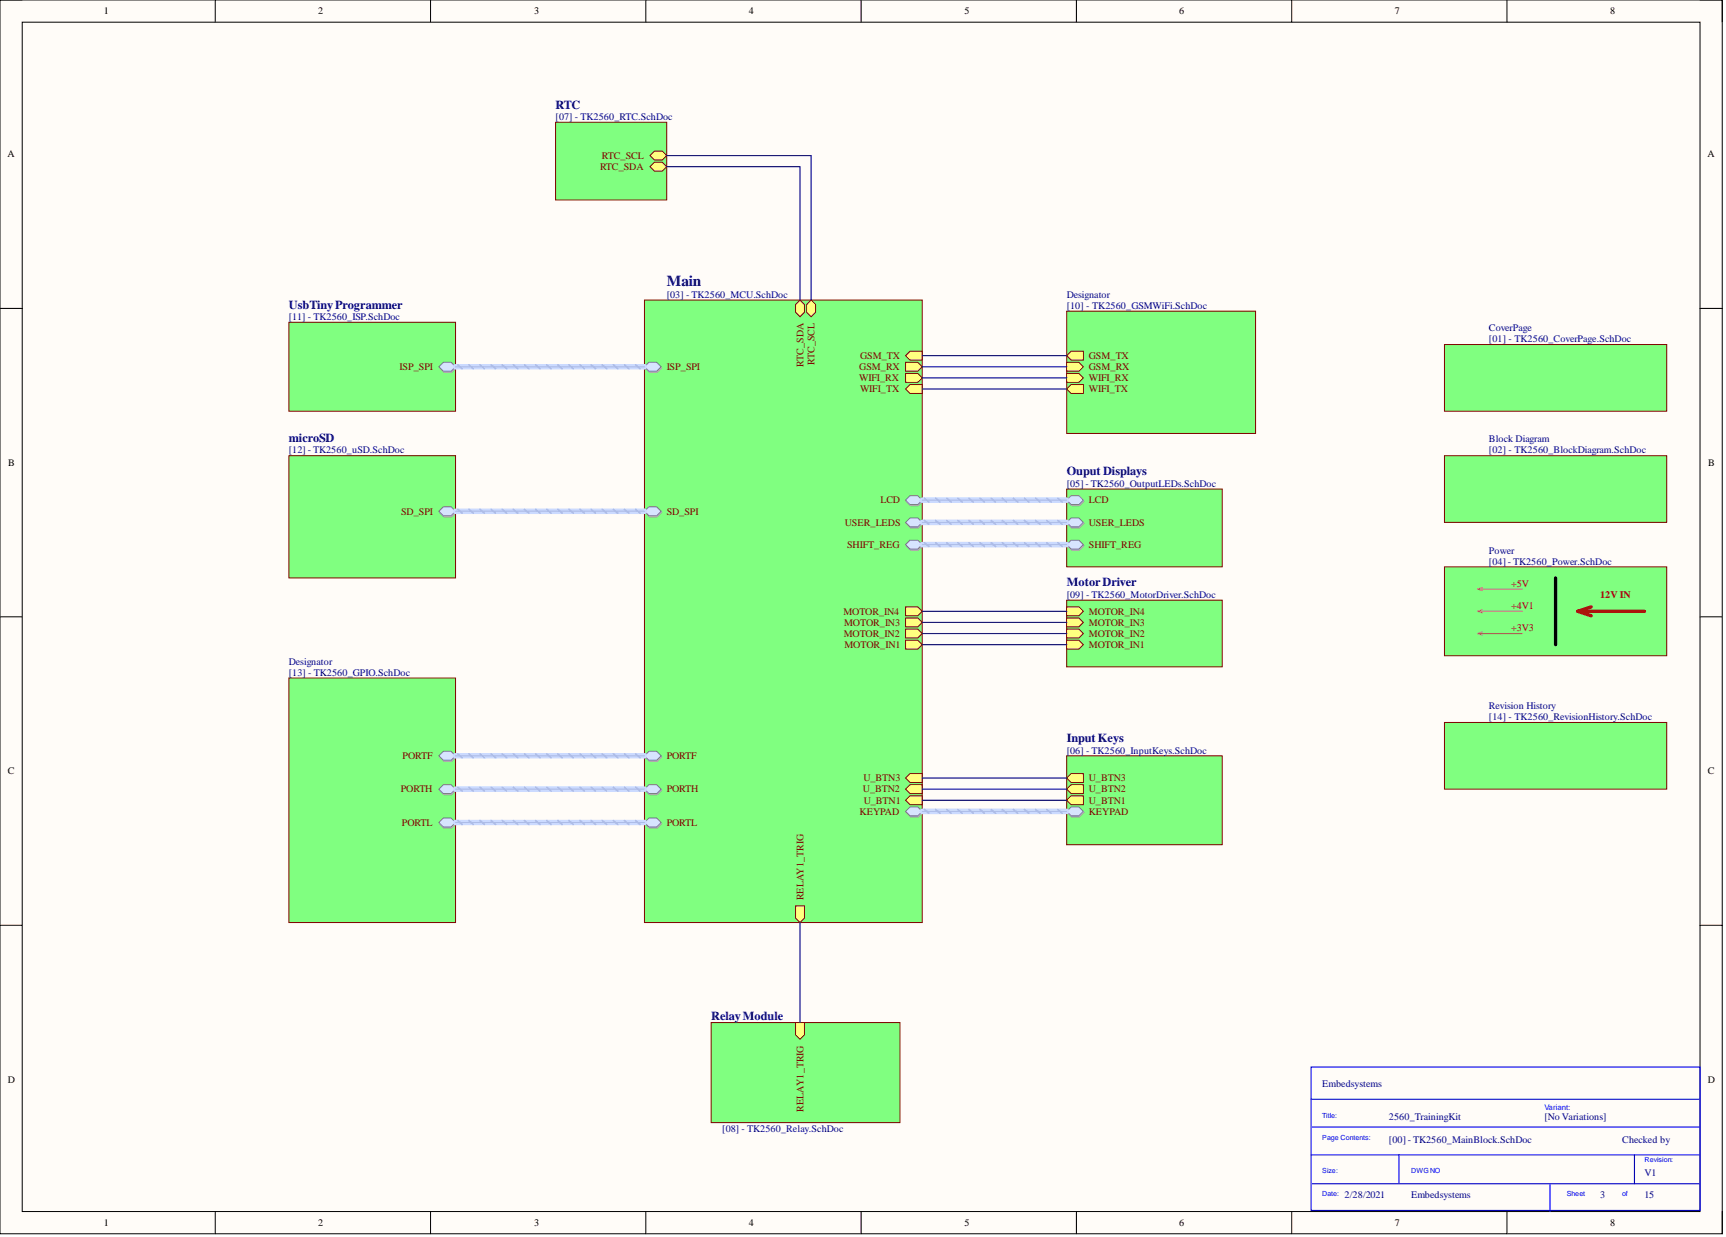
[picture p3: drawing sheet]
<svg xmlns="http://www.w3.org/2000/svg" width="393mm" height="282mm" viewBox="0 0 393 282" stroke-linecap="round" stroke-linejoin="round" font-family="sans-serif">
<path d="M0 0h392.5v281.1h-392.5z" fill-rule="evenodd" fill="#fffcf8"/>
<path d="M0 0h392.5v281.1h-392.5z" fill="none" stroke="#000" stroke-width=".23"/>
<path d="M5.1 5.1h382.3v271h-382.3z" fill-rule="evenodd" fill="#fffcf8"/>
<g fill="none" stroke="#000" stroke-width=".23">
<path d="M0 0h5.1M49.1 0v5.1M98.1 0v5.1M147.2 0v5.1M196.2 0v5.1M245.3 0v5.1M294.4 0v5.1M343.4 0v5.1M387.4 0h5.1v5.1M5.1 5.1h382.3v271h-382.3zM0 70.3h5.1M387.4 70.3h5.1"/>
<path d="M0 140.6h5.1M387.4 140.6h5.1M0 210.8h5.1M387.4 210.8h5.1M49.1 276.1v5M98.1 276.1v5M147.2 276.1v5M196.2 276.1v5M245.3 276.1v5M294.4 276.1v5M343.4 276.1v5M392.5 276.1v5"/>
</g>
<path d="M298.8 243.1h88.6v32.7h-88.6zM298.8 250.5h88.6M299.1 256.8h88.3M298.8 263.2h88.6M299.1 269.7h88.3M318.8 263.2v6.5M353.2 269.7v6.4M372.5 263.2v6.5" fill="none" stroke="#00f" stroke-width=".25"/>
<path d="M146.9 68.4h63.3v141.8h-63.3z" fill-rule="evenodd" fill="#80ff80"/>
<path d="M146.9 68.4h63.3v141.8h-63.3z" fill="none" stroke="#800000" stroke-width=".23"/>
<path d="M148 115.7h1.8l1 1.1-1 1h-1.8l-1-1z" fill-rule="evenodd" fill="#bac0ca"/>
<path d="M148 115.7h1.8l1 1.1-1 1h-1.8l-1-1z" fill="none" stroke="#a6acb6" stroke-width=".23"/>
<path d="M147.9 115.5h1.8l1 1-1 1h-1.8l-1-1z" fill-rule="evenodd" fill="#d5e4ff"/>
<path d="M147.9 115.5h1.8l1 1-1 1h-1.8l-1-1z" fill="none" stroke="#71809b" stroke-width=".23"/>
<path d="M207.5 184.1h1.8l1 1-1 1.1h-1.8l-1-1.1z" fill-rule="evenodd" fill="#bac0ca"/>
<path d="M207.5 184.1h1.8l1 1-1 1.1h-1.8l-1-1.1z" fill="none" stroke="#a6acb6" stroke-width=".23"/>
<path d="M207.4 183.9h1.8l1 1-1 1h-1.8l-1-1z" fill-rule="evenodd" fill="#d5e4ff"/>
<path d="M207.4 183.9h1.8l1 1-1 1h-1.8l-1-1z" fill="none" stroke="#71809b" stroke-width=".23"/>
<path d="M207.5 113.2h1.8l1 1-1 1h-1.8l-1-1z" fill-rule="evenodd" fill="#bac0ca"/>
<path d="M207.5 113.2h1.8l1 1-1 1h-1.8l-1-1z" fill="none" stroke="#a6acb6" stroke-width=".23"/>
<path d="M207.4 113h1.8l1 1-1 1h-1.8l-1-1z" fill-rule="evenodd" fill="#d5e4ff"/>
<path d="M207.4 113h1.8l1 1-1 1h-1.8l-1-1z" fill="none" stroke="#71809b" stroke-width=".23"/>
<path d="M184.9 68.4l1 1v1.8l-1 1-1.1-1v-1.8z" fill-rule="evenodd" fill="#ffff80"/>
<path d="M184.9 68.4l1 1v1.8l-1 1-1.1-1v-1.8z" fill="none" stroke="#800000" stroke-width=".23"/>
<path d="M148 82.8h1.8l1 1-1 1h-1.8l-1-1z" fill-rule="evenodd" fill="#bac0ca"/>
<path d="M148 82.8h1.8l1 1-1 1h-1.8l-1-1z" fill="none" stroke="#a6acb6" stroke-width=".23"/>
<path d="M147.9 82.6h1.8l1 1-1 1h-1.8l-1-1z" fill-rule="evenodd" fill="#d5e4ff"/>
<path d="M147.9 82.6h1.8l1 1-1 1h-1.8l-1-1z" fill="none" stroke="#71809b" stroke-width=".23"/>
<path d="M181.3 206.4h2v2.8l-1 1-1-1z" fill-rule="evenodd" fill="#ffff80"/>
<path d="M181.3 206.4h2v2.8l-1 1-1-1z" fill="none" stroke="#800000" stroke-width=".23"/>
<path d="M207.4 181.3h2.8v2.1h-2.8l-1-1z" fill-rule="evenodd" fill="#ffff80"/>
<path d="M207.4 181.3h2.8v2.1h-2.8l-1-1z" fill="none" stroke="#800000" stroke-width=".23"/>
<path d="M182.3 68.4l1 1v1.8l-1 1-1-1v-1.8z" fill-rule="evenodd" fill="#ffff80"/>
<path d="M182.3 68.4l1 1v1.8l-1 1-1-1v-1.8z" fill="none" stroke="#800000" stroke-width=".23"/>
<path d="M207.4 178.8h2.8v2h-2.8l-1-1z" fill-rule="evenodd" fill="#ffff80"/>
<path d="M207.4 178.8h2.8v2h-2.8l-1-1z" fill="none" stroke="#800000" stroke-width=".23"/>
<path d="M207.5 118.3h1.8l1 1-1 1h-1.8l-1-1z" fill-rule="evenodd" fill="#bac0ca"/>
<path d="M207.5 118.3h1.8l1 1-1 1h-1.8l-1-1z" fill="none" stroke="#a6acb6" stroke-width=".23"/>
<path d="M207.4 118h1.8l1 1-1 1h-1.8l-1-1z" fill-rule="evenodd" fill="#d5e4ff"/>
<path d="M207.4 118h1.8l1 1-1 1h-1.8l-1-1z" fill="none" stroke="#71809b" stroke-width=".23"/>
<path d="M207.4 176.3h2.8v2h-2.8l-1-1z" fill-rule="evenodd" fill="#ffff80"/>
<path d="M207.4 176.3h2.8v2h-2.8l-1-1z" fill="none" stroke="#800000" stroke-width=".23"/>
<path d="M148 171.5h1.8l1 1-1 1h-1.8l-1-1z" fill-rule="evenodd" fill="#bac0ca"/>
<path d="M148 171.5h1.8l1 1-1 1h-1.8l-1-1z" fill="none" stroke="#a6acb6" stroke-width=".23"/>
<path d="M147.9 171.2h1.8l1 1-1 1h-1.8l-1-1z" fill-rule="evenodd" fill="#d5e4ff"/>
<path d="M147.9 171.2h1.8l1 1-1 1h-1.8l-1-1z" fill="none" stroke="#71809b" stroke-width=".23"/>
<path d="M207.5 123.3h1.8l1 1.1-1 1h-1.8l-1-1z" fill-rule="evenodd" fill="#bac0ca"/>
<path d="M207.5 123.3h1.8l1 1.1-1 1h-1.8l-1-1z" fill="none" stroke="#a6acb6" stroke-width=".23"/>
<path d="M207.4 123.1h1.8l1 1-1 1h-1.8l-1-1z" fill-rule="evenodd" fill="#d5e4ff"/>
<path d="M207.4 123.1h1.8l1 1-1 1h-1.8l-1-1z" fill="none" stroke="#71809b" stroke-width=".23"/>
<path d="M206.4 82.6h2.8l1 1-1 1h-2.8z" fill-rule="evenodd" fill="#ffff80"/>
<path d="M206.4 82.6h2.8l1 1-1 1h-2.8z" fill="none" stroke="#800000" stroke-width=".23"/>
<path d="M207.4 80h2.8v2.1h-2.8l-1-1.1z" fill-rule="evenodd" fill="#ffff80"/>
<path d="M207.4 80h2.8v2.1h-2.8l-1-1.1z" fill="none" stroke="#800000" stroke-width=".23"/>
<path d="M207.4 87.6h2.8v2.1h-2.8l-1-1.1z" fill-rule="evenodd" fill="#ffff80"/>
<path d="M207.4 87.6h2.8v2.1h-2.8l-1-1.1z" fill="none" stroke="#800000" stroke-width=".23"/>
<path d="M206.4 85.1h2.8l1 1-1 1h-2.8z" fill-rule="evenodd" fill="#ffff80"/>
<path d="M206.4 85.1h2.8l1 1-1 1h-2.8z" fill="none" stroke="#800000" stroke-width=".23"/>
<path d="M206.4 138.3h2.8l1 1-1 1h-2.8z" fill-rule="evenodd" fill="#ffff80"/>
<path d="M206.4 138.3h2.8l1 1-1 1h-2.8z" fill="none" stroke="#800000" stroke-width=".23"/>
<path d="M206.4 145.9h2.8l1 1-1 1h-2.8z" fill-rule="evenodd" fill="#ffff80"/>
<path d="M206.4 145.9h2.8l1 1-1 1h-2.8z" fill="none" stroke="#800000" stroke-width=".23"/>
<path d="M206.4 140.8h2.8l1 1-1 1h-2.8z" fill-rule="evenodd" fill="#ffff80"/>
<path d="M206.4 140.8h2.8l1 1-1 1h-2.8z" fill="none" stroke="#800000" stroke-width=".23"/>
<path d="M206.4 143.3h2.8l1 1.1-1 1h-2.8z" fill-rule="evenodd" fill="#ffff80"/>
<path d="M206.4 143.3h2.8l1 1.1-1 1h-2.8z" fill="none" stroke="#800000" stroke-width=".23"/>
<path d="M148 186.7h1.8l1 1-1 1h-1.8l-1-1z" fill-rule="evenodd" fill="#bac0ca"/>
<path d="M148 186.7h1.8l1 1-1 1h-1.8l-1-1z" fill="none" stroke="#a6acb6" stroke-width=".23"/>
<path d="M147.9 186.4h1.8l1 1-1 1h-1.8l-1-1z" fill-rule="evenodd" fill="#d5e4ff"/>
<path d="M147.9 186.4h1.8l1 1-1 1h-1.8l-1-1z" fill="none" stroke="#71809b" stroke-width=".23"/>
<path d="M148 179.1h1.8l1 1-1 1h-1.8l-1-1z" fill-rule="evenodd" fill="#bac0ca"/>
<path d="M148 179.1h1.8l1 1-1 1h-1.8l-1-1z" fill="none" stroke="#a6acb6" stroke-width=".23"/>
<path d="M147.9 178.8h1.8l1 1-1 1h-1.8l-1-1z" fill-rule="evenodd" fill="#d5e4ff"/>
<path d="M147.9 178.8h1.8l1 1-1 1h-1.8l-1-1z" fill="none" stroke="#71809b" stroke-width=".23"/>
<path d="M329.2 129.2h50.6v20.2h-50.6z" fill-rule="evenodd" fill="#80ff80"/>
<path d="M329.2 129.2h50.6v20.2h-50.6z" fill="none" stroke="#800000" stroke-width=".23"/>
<path d="M243.1 172.2h35.4v20.3h-35.4z" fill-rule="evenodd" fill="#80ff80"/>
<path d="M243.1 172.2h35.4v20.3h-35.4z" fill="none" stroke="#800000" stroke-width=".23"/>
<path d="M244.1 181.3h2.8v2.1h-2.8l-1-1z" fill-rule="evenodd" fill="#ffff80"/>
<path d="M244.1 181.3h2.8v2.1h-2.8l-1-1z" fill="none" stroke="#800000" stroke-width=".23"/>
<path d="M244.1 178.8h2.8v2h-2.8l-1-1z" fill-rule="evenodd" fill="#ffff80"/>
<path d="M244.1 178.8h2.8v2h-2.8l-1-1z" fill="none" stroke="#800000" stroke-width=".23"/>
<path d="M244.1 176.3h2.8v2h-2.8l-1-1z" fill-rule="evenodd" fill="#ffff80"/>
<path d="M244.1 176.3h2.8v2h-2.8l-1-1z" fill="none" stroke="#800000" stroke-width=".23"/>
<path d="M244.2 184.1h1.8l1 1-1 1.1h-1.8l-1-1.1z" fill-rule="evenodd" fill="#bac0ca"/>
<path d="M244.2 184.1h1.8l1 1-1 1.1h-1.8l-1-1.1z" fill="none" stroke="#a6acb6" stroke-width=".23"/>
<path d="M244.1 183.9h1.8l1 1-1 1h-1.8l-1-1z" fill-rule="evenodd" fill="#d5e4ff"/>
<path d="M244.1 183.9h1.8l1 1-1 1h-1.8l-1-1z" fill="none" stroke="#71809b" stroke-width=".23"/>
<path d="M243.1 111.4h35.4v17.8h-35.4z" fill-rule="evenodd" fill="#80ff80"/>
<path d="M243.1 111.4h35.4v17.8h-35.4z" fill="none" stroke="#800000" stroke-width=".23"/>
<path d="M244.2 118.3h1.8l1 1-1 1h-1.8l-1-1z" fill-rule="evenodd" fill="#bac0ca"/>
<path d="M244.2 118.3h1.8l1 1-1 1h-1.8l-1-1z" fill="none" stroke="#a6acb6" stroke-width=".23"/>
<path d="M244.1 118h1.8l1 1-1 1h-1.8l-1-1z" fill-rule="evenodd" fill="#d5e4ff"/>
<path d="M244.1 118h1.8l1 1-1 1h-1.8l-1-1z" fill="none" stroke="#71809b" stroke-width=".23"/>
<path d="M244.2 113.2h1.8l1 1-1 1h-1.8l-1-1z" fill-rule="evenodd" fill="#bac0ca"/>
<path d="M244.2 113.2h1.8l1 1-1 1h-1.8l-1-1z" fill="none" stroke="#a6acb6" stroke-width=".23"/>
<path d="M244.1 113h1.8l1 1-1 1h-1.8l-1-1z" fill-rule="evenodd" fill="#d5e4ff"/>
<path d="M244.1 113h1.8l1 1-1 1h-1.8l-1-1z" fill="none" stroke="#71809b" stroke-width=".23"/>
<path d="M244.2 123.3h1.8l1 1.1-1 1h-1.8l-1-1z" fill-rule="evenodd" fill="#bac0ca"/>
<path d="M244.2 123.3h1.8l1 1.1-1 1h-1.8l-1-1z" fill="none" stroke="#a6acb6" stroke-width=".23"/>
<path d="M244.1 123.1h1.8l1 1-1 1h-1.8l-1-1z" fill-rule="evenodd" fill="#d5e4ff"/>
<path d="M244.1 123.1h1.8l1 1-1 1h-1.8l-1-1z" fill="none" stroke="#71809b" stroke-width=".23"/>
<path d="M329.2 78.5h50.6v15.2h-50.6z" fill-rule="evenodd" fill="#80ff80"/>
<path d="M329.2 78.5h50.6v15.2h-50.6z" fill="none" stroke="#800000" stroke-width=".23"/>
<path d="M329.2 103.8h50.6v15.2h-50.6z" fill-rule="evenodd" fill="#80ff80"/>
<path d="M329.2 103.8h50.6v15.2h-50.6z" fill="none" stroke="#800000" stroke-width=".23"/>
<path d="M243.1 136.8h35.4v15.2h-35.4z" fill-rule="evenodd" fill="#80ff80"/>
<path d="M243.1 136.8h35.4v15.2h-35.4z" fill="none" stroke="#800000" stroke-width=".23"/>
<path d="M243.1 145.9h2.8l1 1-1 1h-2.8z" fill-rule="evenodd" fill="#ffff80"/>
<path d="M243.1 145.9h2.8l1 1-1 1h-2.8z" fill="none" stroke="#800000" stroke-width=".23"/>
<path d="M243.1 138.3h2.8l1 1-1 1h-2.8z" fill-rule="evenodd" fill="#ffff80"/>
<path d="M243.1 138.3h2.8l1 1-1 1h-2.8z" fill="none" stroke="#800000" stroke-width=".23"/>
<path d="M243.1 143.3h2.8l1 1.1-1 1h-2.8z" fill-rule="evenodd" fill="#ffff80"/>
<path d="M243.1 143.3h2.8l1 1.1-1 1h-2.8z" fill="none" stroke="#800000" stroke-width=".23"/>
<path d="M243.1 140.8h2.8l1 1-1 1h-2.8z" fill-rule="evenodd" fill="#ffff80"/>
<path d="M243.1 140.8h2.8l1 1-1 1h-2.8z" fill="none" stroke="#800000" stroke-width=".23"/>
<path d="M65.8 73.4h38v20.3h-38z" fill-rule="evenodd" fill="#80ff80"/>
<path d="M65.8 73.4h38v20.3h-38z" fill="none" stroke="#800000" stroke-width=".23"/>
<path d="M101.2 82.8h1.7l1 1-1 1h-1.7l-1.1-1z" fill-rule="evenodd" fill="#bac0ca"/>
<path d="M101.2 82.8h1.7l1 1-1 1h-1.7l-1.1-1z" fill="none" stroke="#a6acb6" stroke-width=".23"/>
<path d="M101 82.6h1.8l1 1-1 1h-1.8l-1-1z" fill-rule="evenodd" fill="#d5e4ff"/>
<path d="M101 82.6h1.8l1 1-1 1h-1.8l-1-1z" fill="none" stroke="#71809b" stroke-width=".23"/>
<path d="M126.6 27.9h25.3v17.7h-25.3z" fill-rule="evenodd" fill="#80ff80"/>
<path d="M126.6 27.9h25.3v17.7h-25.3z" fill="none" stroke="#800000" stroke-width=".23"/>
<path d="M149.1 34.4h1.8l1 1.1-1 1h-1.8l-1-1z" fill-rule="evenodd" fill="#ffff80"/>
<path d="M149.1 34.4h1.8l1 1.1-1 1h-1.8l-1-1z" fill="none" stroke="#800000" stroke-width=".23"/>
<path d="M149.1 37h1.8l1 1-1 1h-1.8l-1-1z" fill-rule="evenodd" fill="#ffff80"/>
<path d="M149.1 37h1.8l1 1-1 1h-1.8l-1-1z" fill="none" stroke="#800000" stroke-width=".23"/>
<path d="M162.1 233h43v22.8h-43z" fill-rule="evenodd" fill="#80ff80"/>
<path d="M162.1 233h43v22.8h-43z" fill="none" stroke="#800000" stroke-width=".23"/>
<path d="M181.3 233h2v2.8l-1 1-1-1z" fill-rule="evenodd" fill="#ffff80"/>
<path d="M181.3 233h2v2.8l-1 1-1-1z" fill="none" stroke="#800000" stroke-width=".23"/>
<path d="M65.8 103.8h38v27.9h-38z" fill-rule="evenodd" fill="#80ff80"/>
<path d="M65.8 103.8h38v27.9h-38z" fill="none" stroke="#800000" stroke-width=".23"/>
<path d="M101.2 115.7h1.7l1 1.1-1 1h-1.7l-1.1-1z" fill-rule="evenodd" fill="#bac0ca"/>
<path d="M101.2 115.7h1.7l1 1.1-1 1h-1.7l-1.1-1z" fill="none" stroke="#a6acb6" stroke-width=".23"/>
<path d="M101 115.5h1.8l1 1-1 1h-1.8l-1-1z" fill-rule="evenodd" fill="#d5e4ff"/>
<path d="M101 115.5h1.8l1 1-1 1h-1.8l-1-1z" fill="none" stroke="#71809b" stroke-width=".23"/>
<path d="M329.2 164.6h50.6v15.2h-50.6z" fill-rule="evenodd" fill="#80ff80"/>
<path d="M329.2 164.6h50.6v15.2h-50.6z" fill="none" stroke="#800000" stroke-width=".23"/>
<path d="M65.8 154.5h38v55.7h-38z" fill-rule="evenodd" fill="#80ff80"/>
<path d="M65.8 154.5h38v55.7h-38z" fill="none" stroke="#800000" stroke-width=".23"/>
<path d="M101.2 186.7h1.7l1 1-1 1h-1.7l-1.1-1z" fill-rule="evenodd" fill="#bac0ca"/>
<path d="M101.2 186.7h1.7l1 1-1 1h-1.7l-1.1-1z" fill="none" stroke="#a6acb6" stroke-width=".23"/>
<path d="M101 186.4h1.8l1 1-1 1h-1.8l-1-1z" fill-rule="evenodd" fill="#d5e4ff"/>
<path d="M101 186.4h1.8l1 1-1 1h-1.8l-1-1z" fill="none" stroke="#71809b" stroke-width=".23"/>
<path d="M101.2 179.1h1.7l1 1-1 1h-1.7l-1.1-1z" fill-rule="evenodd" fill="#bac0ca"/>
<path d="M101.2 179.1h1.7l1 1-1 1h-1.7l-1.1-1z" fill="none" stroke="#a6acb6" stroke-width=".23"/>
<path d="M101 178.8h1.8l1 1-1 1h-1.8l-1-1z" fill-rule="evenodd" fill="#d5e4ff"/>
<path d="M101 178.8h1.8l1 1-1 1h-1.8l-1-1z" fill="none" stroke="#71809b" stroke-width=".23"/>
<path d="M101.2 171.5h1.7l1 1-1 1h-1.7l-1.1-1z" fill-rule="evenodd" fill="#bac0ca"/>
<path d="M101.2 171.5h1.7l1 1-1 1h-1.7l-1.1-1z" fill="none" stroke="#a6acb6" stroke-width=".23"/>
<path d="M101 171.2h1.8l1 1-1 1h-1.8l-1-1z" fill-rule="evenodd" fill="#d5e4ff"/>
<path d="M101 171.2h1.8l1 1-1 1h-1.8l-1-1z" fill="none" stroke="#71809b" stroke-width=".23"/>
<path d="M243.1 70.9h43v27.9h-43z" fill-rule="evenodd" fill="#80ff80"/>
<path d="M243.1 70.9h43v27.9h-43z" fill="none" stroke="#800000" stroke-width=".23"/>
<path d="M244.1 80h2.8v2.1h-2.8l-1-1.1z" fill-rule="evenodd" fill="#ffff80"/>
<path d="M244.1 80h2.8v2.1h-2.8l-1-1.1z" fill="none" stroke="#800000" stroke-width=".23"/>
<path d="M243.1 82.6h2.8l1 1-1 1h-2.8z" fill-rule="evenodd" fill="#ffff80"/>
<path d="M243.1 82.6h2.8l1 1-1 1h-2.8z" fill="none" stroke="#800000" stroke-width=".23"/>
<path d="M243.1 85.1h2.8l1 1-1 1h-2.8z" fill-rule="evenodd" fill="#ffff80"/>
<path d="M243.1 85.1h2.8l1 1-1 1h-2.8z" fill="none" stroke="#800000" stroke-width=".23"/>
<path d="M244.1 87.6h2.8v2.1h-2.8l-1-1.1z" fill-rule="evenodd" fill="#ffff80"/>
<path d="M244.1 87.6h2.8v2.1h-2.8l-1-1.1z" fill="none" stroke="#800000" stroke-width=".23"/>
<path d="M354.5 131.7v15.2" fill="none" stroke="#000" stroke-width=".76"/>
<path d="M359.6 139.3h15.2M359.6 139.3l3 1M362.6 138.3l-3 1" fill="none" stroke="#f00" stroke-width=".76"/>
<path d="M336.8 134.2h10.1M336.8 134.2l1 .4M336.8 139.3h10.1M336.8 139.3l1 .3M337.8 133.9l-1 .3M337.8 139l-1 .3M336.8 144.4h10.1M336.8 144.4l1 .3M337.8 144l-1 .4" fill="none" stroke="#e06666" stroke-width=".25"/>
<g fill="none" stroke="#000080" stroke-width=".25">
<path d="M151.9 38h30.4v30.4M151.9 35.5h33v32.9M210.2 88.6h32.9M210.2 86.1h32.9M210.2 83.6h32.9M210.2 81h32.9M210.2 139.3h32.9M210.2 146.9h32.9M210.2 144.4h32.9M210.2 141.8h32.9M210.2 179.8h32.9M210.2 177.3h32.9"/>
<path d="M210.2 182.4h32.9M182.3 210.2v22.8"/>
</g>
<path d="M103.8 83.6h43.1M103.8 116.5h43.1M210.2 114h32.9M210.2 119h32.9M210.2 124.1h32.9M103.8 172.2h43.1M103.8 179.8h43.1M103.8 187.4h43.1M210.2 184.9h32.9" fill="none" stroke="#cbdaff" stroke-width="1.3"/>
<g fill="none" stroke="#adbce7" stroke-width=".38">
<path d="M104.3 83.1l1 .9M106.9 83.1l1 .9M109.4 83.1l1 .9M111.9 83.1l1 .9M114.5 83.1l1 .9M117 83.1l1 .9M119.5 83.1l1 .9M122.1 83.1l1 .9M124.6 83.1l1 .9M127.1 83.1l1 .9M129.6 83.1l1.1 .9M132.2 83.1l1 .9"/>
<path d="M134.7 83.1l1 .9M137.2 83.1l1.1 .9M139.8 83.1l1 .9M142.3 83.1l1 .9M144.8 83.1l1.1 .9M104.3 116.1l1 .8M106.9 116.1l1 .8M109.4 116.1l1 .8M111.9 116.1l1 .8M114.5 116.1l1 .8M117 116.1l1 .8M119.5 116.1l1 .8"/>
<path d="M122.1 116.1l1 .8M124.6 116.1l1 .8M127.1 116.1l1 .8M129.6 116.1l1.1 .8M132.2 116.1l1 .8M134.7 116.1l1 .8M137.2 116.1l1.1 .8M139.8 116.1l1 .8M142.3 116.1l1 .8M144.8 116.1l1.1 .8M210.7 113.5l1 .9M210.7 118.6l1 .9"/>
<path d="M213.2 113.5l1 .9M213.2 118.6l1 .9M215.7 113.5l1.1 .9M215.7 118.6l1.1 .9M218.3 113.5l1 .9M218.3 118.6l1 .9M220.8 113.5l1 .9M220.8 118.6l1 .9M223.3 113.5l1.1 .9M223.3 118.6l1.1 .9M225.9 113.5l1 .9M225.9 118.6l1 .9"/>
<path d="M228.4 113.5l1 .9M228.4 118.6l1 .9M230.9 113.5l1.1 .9M230.9 118.6l1.1 .9M233.5 113.5l1 .9M233.5 118.6l1 .9M236 113.5l1 .9M236 118.6l1 .9M238.5 113.5l1 .9M238.5 118.6l1 .9M241.1 113.5l1 .9M241.1 118.6l1 .9"/>
<path d="M210.7 123.7l1 .8M213.2 123.7l1 .8M215.7 123.7l1.1 .8M218.3 123.7l1 .8M220.8 123.7l1 .8M223.3 123.7l1.1 .8M225.9 123.7l1 .8M228.4 123.7l1 .8M230.9 123.7l1.1 .8M233.5 123.7l1 .8M236 123.7l1 .8M238.5 123.7l1 .8"/>
<path d="M241.1 123.7l1 .8M104.3 171.8l1 .9M104.3 179.4l1 .9M106.9 171.8l1 .9M106.9 179.4l1 .9M109.4 171.8l1 .9M109.4 179.4l1 .9M111.9 171.8l1 .9M111.9 179.4l1 .9M114.5 171.8l1 .9M114.5 179.4l1 .9M117 171.8l1 .9"/>
<path d="M117 179.4l1 .9M119.5 171.8l1 .9M119.5 179.4l1 .9M122.1 171.8l1 .9M122.1 179.4l1 .9M124.6 171.8l1 .9M124.6 179.4l1 .9M127.1 171.8l1 .9M127.1 179.4l1 .9M129.6 171.8l1.1 .9M129.6 179.4l1.1 .9M132.2 171.8l1 .9"/>
<path d="M132.2 179.4l1 .9M134.7 171.8l1 .9M134.7 179.4l1 .9M137.2 171.8l1.1 .9M137.2 179.4l1.1 .9M139.8 171.8l1 .9M139.8 179.4l1 .9M142.3 171.8l1 .9M142.3 179.4l1 .9M144.8 171.8l1.1 .9M144.8 179.4l1.1 .9M104.3 187l1 .9"/>
<path d="M106.9 187l1 .9M109.4 187l1 .9M111.9 187l1 .9M114.5 187l1 .9M117 187l1 .9M119.5 187l1 .9M122.1 187l1 .9M124.6 187l1 .9M127.1 187l1 .9M129.6 187l1.1 .9M132.2 187l1 .9M134.7 187l1 .9"/>
<path d="M137.2 187l1.1 .9M139.8 187l1 .9M142.3 187l1 .9M144.8 187l1.1 .9M210.7 184.4l1 .9M213.2 184.4l1 .9M215.7 184.4l1.1 .9M218.3 184.4l1 .9M220.8 184.4l1 .9M223.3 184.4l1.1 .9M225.9 184.4l1 .9M228.4 184.4l1 .9"/>
<path d="M230.9 184.4l1.1 .9M233.5 184.4l1 .9M236 184.4l1 .9M238.5 184.4l1 .9M241.1 184.4l1 .9"/>
</g>
<path d="M103.8 83.6h43.1M103.8 116.5h43.1M210.2 114h32.9M210.2 119h32.9M210.2 124.1h32.9M103.8 172.2h43.1M103.8 179.8h43.1M103.8 187.4h43.1M210.2 184.9h32.9" fill="none" stroke="#adbce7" stroke-width=".25"/>
<text font-size="3.5" fill="#000080" x="151.9" y="65.1">Main</text>
<g font-size="2.8" fill="#000080">
<text x="126.6" y="24.7">RTC</text>
<text x="65.8" y="70.3">UsbTinyProgrammer</text>
<text x="65.8" y="100.7">microSD</text>
<text x="243.1" y="108.3">Ouput Displays</text>
<text x="243.1" y="133.6">MotorDriver</text>
<text x="243.1" y="169.1">Input Keys</text>
<text x="162.1" y="232.4">RelayModule</text>
</g>
<g font-size="2.3">
<text x="23.6" y="3.3">1</text>
<text x="72.5" y="3.3">2</text>
<text x="121.7" y="3.3">3</text>
<text x="170.7" y="3.3">4</text>
<text x="219.8" y="3.3">5</text>
<text x="268.8" y="3.3">6</text>
<text x="317.9" y="3.3">7</text>
<text x="366.9" y="3.3">8</text>
<text x="1.7" y="35.9">A</text>
<text x="389.1" y="35.9">A</text>
<text x="1.9" y="106.2">B</text>
<text x="389.3" y="106.2">B</text>
<text x="1.8" y="176.4">C</text>
<text x="389.2" y="176.4">C</text>
<text x="1.8" y="246.8">D</text>
<text x="389.2" y="246.8">D</text>
<text x="23.6" y="279.4">1</text>
<text x="72.5" y="279.4">2</text>
<text x="121.7" y="279.4">3</text>
<text x="170.7" y="279.4">4</text>
<text x="219.8" y="279.4">5</text>
<text x="268.8" y="279.4">6</text>
<text x="317.9" y="279.4">7</text>
<text x="366.9" y="279.4">8</text>
</g>
<g font-size="2.3" fill="#000080">
<text x="126.6" y="27.3">[07] - TK2560_RTC.SchDoc</text>
<text x="151.9" y="67.9">[03] - TK2560_MCU.SchDoc</text>
<text x="243.1" y="67.9">Designator</text>
<text x="243.1" y="70.4">[10] - TK2560_GSMWiFi.SchDoc</text>
<text x="65.8" y="72.9">[11] - TK2560_ISP.SchDoc</text>
<text x="339.3" y="75.5">CoverPage</text>
<text x="339.3" y="78">[01] - TK2560_CoverPage.SchDoc</text>
<text x="339.3" y="100.8">Block Diagram</text>
<text x="65.8" y="103.3">[12] - TK2560_uSD.SchDoc</text>
<text x="339.3" y="103.3">[02] - TK2560_BlockDiagram.SchDoc</text>
<text x="243.1" y="110.9">[05] - TK2560_OutputLEDs.SchDoc</text>
<text x="339.3" y="126.1">Power</text>
<text x="339.3" y="128.7">[04] - TK2560_Power.SchDoc</text>
<text x="243.1" y="136.3">[09] - TK2560_MotorDriver.SchDoc</text>
<text x="65.8" y="151.5">Designator</text>
<text x="65.8" y="154">[13] - TK2560_GPIO.SchDoc</text>
<text x="339.3" y="161.6">Revision History</text>
<text x="339.3" y="164.1">[14] - TK2560_RevisionHistory.SchDoc</text>
<text x="243.1" y="171.7">[06] - TK2560_InputKeys.SchDoc</text>
<text x="301.3" y="247.7">Embedsystems</text>
<text x="164.6" y="257.8">[08] - TK2560_Relay.SchDoc</text>
<text x="316.5" y="255.3">2560_TrainingKit</text>
<text x="352" y="255.3">[No Variations]</text>
<text x="316.5" y="260.4">[00] - TK2560_MainBlock.SchDoc</text>
<text x="369.7" y="260.4">Checked by</text>
<text x="374.8" y="268">V1</text>
<text x="306.4" y="273">2/28/2021</text>
<text x="321.6" y="273">Embedsystems</text>
<text x="364.6" y="273">3</text>
<text x="374.8" y="273">15</text>
</g>
<g font-size="2.3" fill="#800000">
<text x="136.7" y="38.7">RTC_SDA</text>
<text x="137.2" y="36.2">RTC_SCL</text>
<text x="183.1" y="83.6" transform="rotate(-90 183.1 83.6)">RTC_SDA</text>
<text x="185.6" y="83.2" transform="rotate(-90 185.6 83.2)">RTC_SCL</text>
<text x="196" y="81.8">GSM_TX</text>
<text x="248.2" y="81.8">GSM_TX</text>
<text x="91.1" y="84.3">ISP_SPI</text>
<text x="151.9" y="84.3">ISP_SPI</text>
<text x="195.8" y="84.3">GSM_RX</text>
<text x="195.8" y="86.9">WIFI_RX</text>
<text x="196" y="89.4">WIFI_TX</text>
<text x="248.2" y="84.3">GSM_RX</text>
<text x="248.2" y="86.9">WIFI_RX</text>
<text x="248.2" y="89.4">WIFI_TX</text>
<text x="91.4" y="117.3">SD_SPI</text>
<text x="151.9" y="117.3">SD_SPI</text>
<text x="192.5" y="119.8">USER_LEDS</text>
<text x="200.6" y="114.7">LCD</text>
<text x="248.2" y="119.8">USER_LEDS</text>
<text x="248.2" y="114.7">LCD</text>
<text x="193" y="124.9">SHIFT_REG</text>
<text x="248.2" y="124.9">SHIFT_REG</text>
<text x="192.2" y="140.1">MOTOR_IN4</text>
<text x="192.4" y="142.6">MOTOR_IN3</text>
<text x="248.2" y="140.1">MOTOR_IN4</text>
<text x="248.2" y="142.6">MOTOR_IN3</text>
<text x="192.3" y="145.1">MOTOR_IN2</text>
<text x="192.4" y="147.7">MOTOR_IN1</text>
<text x="248.2" y="147.7">MOTOR_IN1</text>
<text x="248.2" y="145.1">MOTOR_IN2</text>
<text x="91.8" y="173">PORTF</text>
<text x="151.9" y="173">PORTF</text>
<text x="196.8" y="178">U_BTN3</text>
<text x="248.2" y="178">U_BTN3</text>
<text x="91.3" y="180.6">PORTH</text>
<text x="151.9" y="180.6">PORTH</text>
<text x="195.9" y="185.6">KEYPAD</text>
<text x="196.7" y="180.6">U_BTN2</text>
<text x="196.8" y="183.1">U_BTN1</text>
<text x="248.2" y="183.1">U_BTN1</text>
<text x="248.2" y="180.6">U_BTN2</text>
<text x="248.2" y="185.6">KEYPAD</text>
<text x="91.6" y="188.2">PORTL</text>
<text x="151.9" y="188.2">PORTL</text>
<text x="183.1" y="205.1" transform="rotate(-90 183.1 205.1)">RELAY1_TRIG</text>
<text x="183.1" y="253.3" transform="rotate(-90 183.1 253.3)">RELAY1_TRIG</text>
</g>
<g font-size="2.3" fill="#f00">
<text x="344.4" y="133.7">+5V</text>
<text x="344.4" y="138.8">+4V1</text>
<text x="344.4" y="143.9">+3V3</text>
</g>
<text font-size="2.3" fill="#c00" x="364.6" y="136.3">12V IN</text>
<text font-size="1.8" fill="#00f" x="352" y="252.9">Variant:</text>
<g font-size="1.6" fill="#00f">
<text x="301.3" y="254.7">Title:</text>
<text x="301.3" y="259.8">Page Contents:</text>
<text x="301.3" y="267.4">Size:</text>
<text x="321.6" y="267.4">DWG NO</text>
<text x="374.8" y="264.8">Revision:</text>
<text x="301.3" y="272.4">Date:</text>
<text x="357" y="272.4">Sheet</text>
<text x="369.7" y="272.4">of</text>
</g>
</svg>
